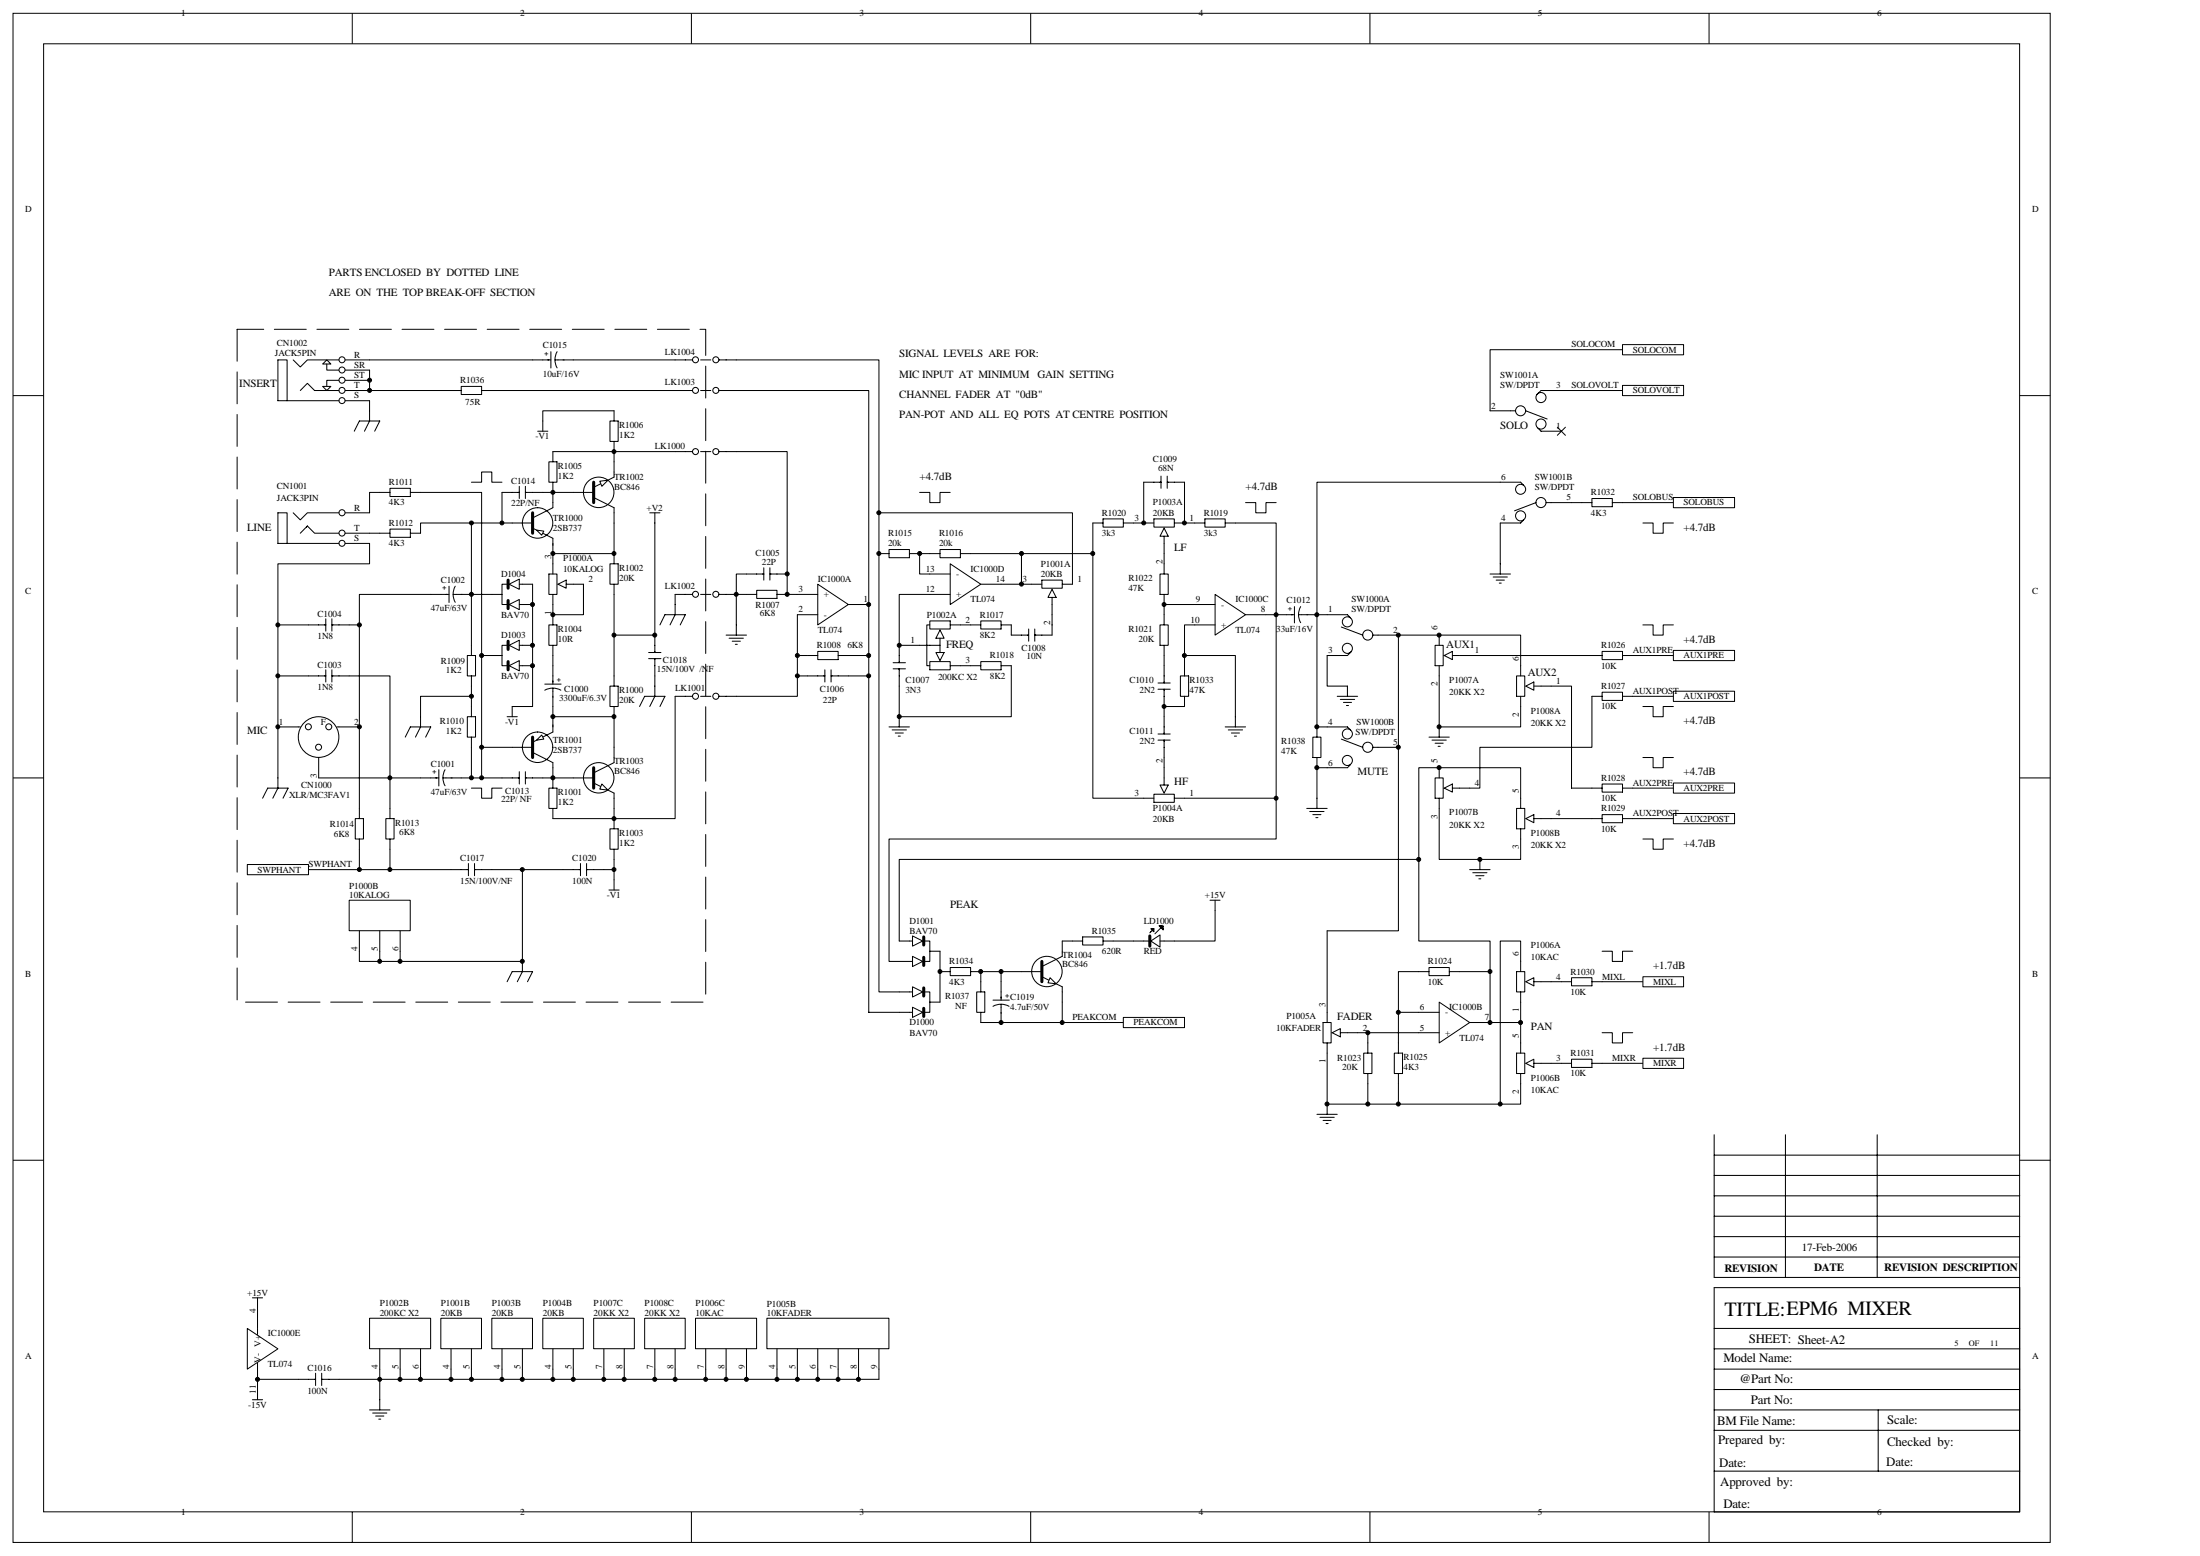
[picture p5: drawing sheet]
<svg xmlns="http://www.w3.org/2000/svg" width="420mm" height="297mm" viewBox="0 0 420 297" stroke-linecap="round" stroke-linejoin="round" font-family="sans-serif">
<g fill="none" stroke="#000" stroke-width=".19">
<path d="M2.5 2.5h389.1v291.9h-389.1zM8.3 8.4h377.4v280.2h-377.4zM67.3 2.5v5.9M132 2.5v5.9M196.8 2.5v5.9M261.6 2.5v5.9M326.4 2.5v5.9M2.5 75.5h5.8M385.7 75.5h5.9M2.5 148.5h5.8M385.7 148.5h5.9M327.4 216.6v27.3h58.3"/>
<path d="M341 216.6v27.3M358.5 216.6v27.3M2.5 221.5h5.8M327.4 240h58.3M327.4 236.1h58.3M327.4 232.2h58.3M327.4 228.3h58.3M327.4 224.4h58.3M327.4 220.5h58.3M385.7 221.5h5.9M327.4 245.8h58.3v42.8h-58.3zM327.4 253.6h58.3"/>
<path d="M327.4 257.5h58.3M327.4 261.4h58.3M327.4 265.3h58.3M327.4 269.2h58.3M327.4 273h58.3M358.7 269.2v11.6M67.3 288.6v5.9M132 288.6v5.9M196.8 288.6v5.9M261.6 288.6v5.9M326.4 288.6v5.9M327.4 280.8h58.3"/>
</g>
<g fill="#fff" stroke="#000" stroke-width=".19">
<path d="M62.4 68.7l.8 .8h-1.6z" fill-rule="evenodd"/>
<path d="M61.6 73.8h1.6l-.8 .7z" fill-rule="evenodd"/>
</g>
<g fill="none" stroke="#000" stroke-width=".19">
<path d="M54.8 76.5v-7.8h-1.7v7.8h11.6M56 68.7l1.4 1.4 1.3-1.4h6M57.4 74.5l1.3-1.3 1.4 1.3h4.6M62.4 69.5v1.2h2.3M64.7 72.6h-2.3v1.2M65.9 76.5h4.7M65.9 74.5h4.7M65.9 68.7h4.7M65.9 70.7h4.7M65.9 72.6h4.7M86.1 74.5h2M88.1 73.8h3.9v1.5h-3.9z"/>
<path d="M92 74.5h1.9M101.7 68.7h3.5M105.2 67.1v3.2M106 68.7h3.5M106.4 67.1a3.2 3.2 0 0 0 0 3.1M117.3 78.4v2M56 97.9l1.4 1.4 1.3-1.4h6M65.9 97.9h4.7M72.5 94h2M74.5 93.2h3.9v1.6h-3.9zM78.4 94h1.9M97.8 99.8h3.9"/>
<path d="M104.8 88.2h1.6v3.9h-1.6zM105.6 86.2v2M105.6 92.1v3.8M105.6 96.9l-3.9 2M116.5 80.4h1.6v3.9h-1.6zM117.3 84.3v1.9M54.8 103.7v-5.8h-1.7v5.8h11.6M58.5 100.6l.2-.2-1.3 1.4M58.7 100.4l1.4 1.4h4.6M65.9 103.7h4.7M65.9 101.8h4.7M72.5 101.8h2"/>
<path d="M74.5 101h3.9v1.6h-3.9zM78.4 101.8h1.9M101.7 100.8l3.9 2M104.8 119.3h1.6v3.9h-1.6zM105.6 103.7v2M105.6 117.3v2M116.5 107.6h1.6v3.9h-1.6zM117.3 105.7v1.9M117.3 111.5v2M142.6 113.5h1.9M144.5 112.7h3.9v1.5h-3.9zM148.4 113.5h1.9"/>
<path d="M53.1 138.8h4.3M64.4 138.8h4.2M89.2 125.1h1.6v3.9h-1.6zM89.2 136.8h1.6v3.9h-1.6zM90 123.2v1.9M90 129v2M90 134.9v1.9M105.6 123.2v1.9M116.5 131h1.6v3.9h-1.6zM117.3 129v2M117.3 134.9v1.9M60.9 144.6v3.9"/>
<path d="M67.8 156.3h1.6v3.9h-1.6zM68.6 154.3v2M73.7 156.3h1.6v3.9h-1.6zM74.5 154.3v2M90 140.7v2M104.8 150.5h1.6v3.8h-1.6zM105.6 148.5v2M105.6 154.3v2M116.5 158.2h1.6v3.9h-1.6zM117.3 156.3v1.9M68.6 160.2v1.9M74.5 160.2v1.9"/>
<path d="M117.3 162.1v2"/>
<circle cx="65.3" cy="72.6" r=".57"/>
<circle cx="65.3" cy="74.5" r=".57"/>
<circle cx="65.3" cy="68.7" r=".57"/>
<circle cx="65.3" cy="76.5" r=".57"/>
<circle cx="65.3" cy="70.6" r=".57"/>
<circle cx="65.3" cy="97.9" r=".58"/>
<circle cx="102.7" cy="99.8" r="2.9"/>
<circle cx="65.3" cy="101.8" r=".57"/>
<circle cx="65.3" cy="103.7" r=".57"/>
<circle cx="58.9" cy="138.7" r=".57"/>
<circle cx="62.8" cy="138.7" r=".57"/>
<circle cx="60.8" cy="140.7" r="3.9"/>
<circle cx="60.8" cy="142.6" r=".57"/>
</g>
<path d="M102.5 101.2l1.4 .2-.4 .8z" fill="#fff" stroke="#000" stroke-width=".19"/>
<g fill="none" stroke="#000" stroke-width=".19">
<path d="M105.6 95.9v1M105.6 102.8v1.3M105.6 136.8v2M105.6 139.7l-3.9 2M97.8 142.7h3.9M101.7 143.6l3.9 2M105.6 146.6v1.9"/>
<circle cx="102.7" cy="142.7" r="2.9"/>
</g>
<path d="M101.7 97.9v3.9" fill="none" stroke="#000" stroke-width=".58"/>
<path d="M103.5 140.3l.4 .8-1.4 .2z" fill="#fff" stroke="#000" stroke-width=".19"/>
<path d="M105.6 138.4v1.3M105.6 145.6v1" fill="none" stroke="#000" stroke-width=".19"/>
<path d="M101.7 140.7v3.9" fill="none" stroke="#000" stroke-width=".58"/>
<g fill="#fff" stroke="#000" stroke-width=".19">
<path d="M97.2 127.1l2-1v2z" fill-rule="evenodd"/>
<path d="M97.2 123.2l2-1v2z" fill-rule="evenodd"/>
</g>
<path d="M93.9 125.1h2M96.8 123.2h-.9v3.9h.9M99.2 127.1h2.5M99.2 123.2h2.5" fill="none" stroke="#000" stroke-width=".19"/>
<path d="M97 122.4v1.6M97 126.3v1.6" fill="none" stroke="#000" stroke-width=".58"/>
<g fill="#fff" stroke="#000" stroke-width=".19">
<path d="M97.2 115.4l2-1v2z" fill-rule="evenodd"/>
<path d="M97.2 111.5l2-.9v1.9z" fill-rule="evenodd"/>
</g>
<g fill="none" stroke="#000" stroke-width=".19">
<path d="M70.6 70.7v3.8h15.5M70.6 68.7h31.1M70.6 76.5v3.9l-1 1.9M67.7 82.3l.9-1.9h3.9l-.9 1.9M72.5 94h-1.9v3.9M80.3 94h11.7v31.1h1.9M90 99.8v13.7h-3.5M97.8 99.8h-17.5v2M99.2 92.8v2.4M99.2 94h-3.3v5.8M100.3 92.8v2.4M100.3 94h9.2"/>
<path d="M105.6 86.2h11.7v2M117.3 99.8v5.9M62.2 119.3h-9.1v31.2l-1 1.9M62.2 118.1v2.4M63.4 119.3h5.2v35M63.4 118.1v2.4M70.6 103.7v3.9h-17.5v11.7M70.6 101.8h1.9M85.8 113.5h-17.2v5.8M85.8 111.9v3.1M86.9 111.9a3.1 3.1 0 0 0 0 3.1M95.9 113.5h-5.9v9.7"/>
<path d="M96.8 111.5h-.9v3.9h.9M99.2 115.4h2.5M99.2 111.5h2.5v23.4M117.3 113.5v15.5M53.1 129h9.1M62.2 127.9v2.3M63.4 129h11.1v25.3M63.4 127.9v2.3M90 132.9h-9.7v5.9l-1 1.9M90 131v3.9M92 125.1v17.6h5.8M104 131.8a3.1 3.1 0 0 1 3.1 0"/>
<path d="M104 130.6h3.2M105.6 131.4v5.4h11.7v5.9M105.6 125.1v5.5M117.3 121.2h7.8v3.4M122.1 134.9l1-2h3.9l-1 2M123.9 124.6h2.3M123.9 125.7h2.3M125.1 125.7v7.2l-1 2M50.2 152.4l.9-1.9h3.9l-1 1.9M60.9 148.5h22.9M77.4 140.7l1-1.9h3.9l-1 1.9M83.8 146.9v3.2"/>
<path d="M84.6 148.5h14.6M85 146.9a3.1 3.1 0 0 0 0 3.1M90 142.7v5.8M92 142.7v5.8M99.2 147.3v2.4M100.3 148.5h9.2M100.3 147.3v2.4M117.3 154.3v2h-11.7M58.9 166h30.6M89.5 164.8v2.4M90.6 166h20.3M90.6 164.8v2.4"/>
<path d="M110.9 164.8v2.4M112 164.8v2.4M117.3 164.1v1.9h-5.3M96.8 187.4l1-1.9h3.9l-1 1.9M99.8 183.5v2l-1 1.9"/>
</g>
<path d="M97 110.7v1.6M97 114.6v1.6" fill="none" stroke="#000" stroke-width=".58"/>
<path d="M47.2 165h11.7v2h-11.7z" fill-rule="evenodd" fill="#fff" stroke="#000" stroke-width=".19"/>
<g fill="none" stroke="#000" stroke-width=".19">
<path d="M93.9 74.5h38.4M109.5 68.7h22.8M117.3 78.4h-13.6v3.9M133.8 74.5h2M133.8 68.7h2M137.3 74.5h3.3M137.3 68.7h3.3M90 92.1h2v-2h1.9v2h2M102.7 82.3h1.9M117.3 86.2h15M124.1 97.9h1.9M125.1 97.9v23.3"/>
<path d="M133.8 86.2h2M137.3 86.2h3.3M126 119.3l1-2h3.9l-1 2M132.3 113.5h-3.4v3.8l-.9 2M133.8 113.5h2M137.3 113.5h3.3M96.8 136.8h2M101.7 134.9h-3.9v1.9M132.3 132.9h-3.4v23.4h-11.6M133.8 132.9h2M137.3 132.9h3.3M90 150.5h2v1.9h1.9v-1.9h2"/>
<path d="M99.8 166v17.5M116.3 169.9h1.9M117.3 166v3.9"/>
<circle cx="132.8" cy="74.5" r=".57"/>
<circle cx="132.8" cy="68.7" r=".57"/>
<circle cx="136.7" cy="74.5" r=".57"/>
<circle cx="136.7" cy="68.7" r=".57"/>
<circle cx="132.8" cy="86.2" r=".57"/>
<circle cx="136.7" cy="86.2" r=".57"/>
<circle cx="132.8" cy="113.5" r=".57"/>
<circle cx="136.7" cy="113.5" r=".57"/>
<circle cx="132.8" cy="132.9" r=".58"/>
<circle cx="136.7" cy="132.9" r=".58"/>
</g>
<path d="M45.3 62.9v128.4h89.5v-128.4h-89.5" fill="none" stroke="#000" stroke-width=".19" stroke-dasharray="6.1 2"/>
<path d="M156.2 111.5l5.8 3.9-5.8 3.9z" fill="#fff" stroke="#000" stroke-width=".19"/>
<path d="M152.3 117.3h3.9M152.3 113.5h3.9M162 115.4h3.9" fill="none" stroke="#000" stroke-width=".19"/>
<path d="M274.9 191.3l5.8 3.9-5.8 3.9z" fill="#fff" stroke="#000" stroke-width=".19"/>
<path d="M271 193.3h3.9M271 197.1h3.9M280.7 195.2h3.9" fill="none" stroke="#000" stroke-width=".19"/>
<path d="M232.1 113.5l5.8 3.8-5.8 3.9z" fill="#fff" stroke="#000" stroke-width=".19"/>
<path d="M228.2 115.4h3.9M228.2 119.3h3.9M237.9 117.3h3.9" fill="none" stroke="#000" stroke-width=".19"/>
<path d="M181.5 107.6l5.8 3.9-5.8 3.9z" fill="#fff" stroke="#000" stroke-width=".19"/>
<path d="M177.6 109.6h3.9M177.6 113.5h3.9M187.3 111.5h3.9" fill="none" stroke="#000" stroke-width=".19"/>
<path d="M47.2 253.6l5.9 3.9-5.9 3.9z" fill="#fff" stroke="#000" stroke-width=".19"/>
<g fill="none" stroke="#000" stroke-width=".19">
<path d="M140.6 113.5v7.7M142.6 109.6h3.3M145.9 108.4v2.3M147 109.6h3.3v3.9h2M147 108.4v2.3M152.3 117.3v15.6h-11.7M165.9 115.4v13.6h-7.2M138.7 121.2h3.9M139.2 121.8h2.8M139.8 122.4h1.6M140.4 123h.4M154.2 125.1h2"/>
<path d="M154.2 129h3.3M156.2 124.4h3.9v1.5h-3.9zM157.5 127.9v2.3M158.7 127.9v2.3M160.1 125.1h5.8M49.2 251.7v3.1M49.2 260.2v3.1"/>
</g>
<g fill="#fff" stroke="#000" stroke-width=".19">
<path d="M174.3 188.4l1.9 1-1.9 .9z" fill-rule="evenodd"/>
<path d="M174.3 192.3l1.9 1-1.9 .9z" fill-rule="evenodd"/>
</g>
<path d="M171.7 189.4h2.6M171.7 193.3h2.6M176.6 189.4h1v3.9h-1M177.6 191.3h1.9" fill="none" stroke="#000" stroke-width=".19"/>
<path d="M176.4 188.6v1.5M176.4 192.5v1.5" fill="none" stroke="#000" stroke-width=".58"/>
<g fill="#fff" stroke="#000" stroke-width=".19">
<path d="M174.3 178.7l1.9 .9-1.9 1z" fill-rule="evenodd"/>
<path d="M174.3 182.6l1.9 .9-1.9 1z" fill-rule="evenodd"/>
</g>
<g fill="none" stroke="#000" stroke-width=".19">
<path d="M171.7 179.6h2.6M176.6 179.6h1v3.9h-1M204.8 179.6h2M206.8 178.9h3.9v1.5h-3.9zM210.7 179.6h1.9M216.5 179.6h1.9M222.3 179.6h2M171.7 183.5h2.6M177.6 181.6h1.9M179.5 185.5h2M181.5 184.7h3.9v1.5h-3.9zM185.4 185.5h1.9"/>
<path d="M186.5 189.4h1.6v3.9h-1.6zM187.3 187.4v2M187.3 193.3v1.9M189.6 192.1a3.1 3.1 0 0 1 3.1 0M189.6 190.9h3.2M191.2 187.4v3.5M191.2 191.7v3.5"/>
</g>
<path d="M176.4 178.9v1.5M176.4 182.8v1.5" fill="none" stroke="#000" stroke-width=".58"/>
<path d="M219.8 179.6l1.7-1.1v2.3z" fill="#fff" stroke="#000" stroke-width=".19"/>
<g fill="none" stroke="#000" stroke-width=".19">
<path d="M202.9 179.6h1.9M212.6 179.6h3.9M218.4 179.6h1M220 177.3l.2 .4M220.4 177.3v.6l-.6-.6h.6l-.8 .8M221.5 179.6h.8M221.7 177.1l.4 .4v-.2M221.7 176.7l-.2 .2M221.9 176.9v.2M222.1 177.3v-.6h-.8l.4 .4-1.1 1.2M222.1 176.9h-.4l.4 .4M179.5 181.6v9.7"/>
<path d="M191.2 185.5v1.9M195.1 185.5h-7.8v1.9M202.9 191.3v3.9h-15.6M202.9 195.2h11.6"/>
</g>
<path d="M219.6 178.7v1.9" fill="none" stroke="#000" stroke-width=".58"/>
<path d="M214.5 194.2h11.7v2h-11.7z" fill-rule="evenodd" fill="#fff" stroke="#000" stroke-width=".19"/>
<g fill="none" stroke="#000" stroke-width=".19">
<path d="M167.9 105.7h1.9M169.8 104.9h3.9v1.6h-3.9zM173.7 105.7h1.9M177.6 118.5h3.9v1.6h-3.9zM177.6 119.3h-.6v7.8h.6M177.6 105.7h1.9M179.5 104.9h3.9v1.6h-3.9zM181.5 119.3h1.9M183.4 105.7h2M175.6 123.2h3.9M177.6 126.3h3.9v1.6h-3.9zM178.7 124.6h1.6l-.8 1.5z"/>
<path d="M179.5 120.3l.8 1.5h-1.6zM179.5 121.8v2.8M181.5 127.1h1.9"/>
</g>
<path d="M70.6 251.7h11.6v5.8h-11.6z" fill="#fff"/>
<g fill="none" stroke="#000" stroke-width=".19">
<path d="M185.4 119.3h1.9M187.3 118.5h3.9v1.6h-3.9zM191.2 119.3h1.9M197 111.5h2M199 110.7h3.9v1.6h-3.9zM200.9 112.5l.8 1.5h-1.6zM200.9 114v3.3M202.9 111.5h1.9M170.6 127.7h2.3M170.6 126.5h2.3M171.7 123.2v3.3M171.7 127.7v3.3"/>
<path d="M185.4 127.1h1.9M187.3 126.3h3.9v1.6h-3.9zM191.2 127.1h1.9M193.1 121.2h3.4M196.5 120.1v2.3M197.6 121.2h3.3M197.6 120.1v2.3M70.6 251.7h11.6v5.8h-11.6zM72.5 257.5v3.9M76.4 257.5v3.9M80.3 257.5v3.9"/>
</g>
<path d="M84.2 251.7h7.8v5.8h-7.8z" fill="#fff"/>
<g fill="none" stroke="#000" stroke-width=".19">
<path d="M140.6 74.5h25.3v40.9M140.6 68.7h27.3v120.7h3.8M140.6 86.2h9.7v23.4M167.9 97.9h36.9v13.6M208.7 99.8h2M210.7 99.1h3.8v1.5h-3.8zM214.5 99.8h2M218.4 99.8h2M218.4 92.1h3.3M220.4 99.1h3.9v1.5h-3.9zM221.7 90.9v2.3M222.9 92.1h3.3"/>
<path d="M222.9 90.9v2.3M224.3 99.8h1.9M228.2 99.8h1.9M230.1 99.1h3.9v1.5h-3.9zM234 99.8h1.9M142.6 109.6h-2v3.9h2M177.6 113.5h-5.9v9.7h3.9M177.6 105.7h-2v3.9h2M183.4 119.3h2M185.4 105.7h9.7v5.8M191.2 111.5h5.8M193.1 119.3v1.9"/>
<path d="M200.9 117.3v3.9M221.5 119.3h1.6v3.9h-1.6zM221.5 109.6h1.6v3.9h-1.6zM222.3 100.8l.8 1.6h-1.6zM222.3 102.4v3.3M222.3 107.6v2M222.3 113.5v1.9M222.3 117.3v2M165.9 129v64.3h5.8M169.8 138.8h3.9M170.4 139.3h2.7M171 139.9h1.5"/>
<path d="M183.4 127.1h2M193.1 127.1v9.7h-21.4v2M221.2 131.6h2.3M221.2 130.4h2.3M222.3 123.2v1.9M222.3 127.1v3.3M222.3 131.6v3.3M222.3 136.8v3.3M225.4 129h1.6v3.9h-1.6zM226.2 127.1v1.9M226.2 132.9v2M171.5 140.5h.4"/>
<path d="M221.2 141.3h2.3M221.2 140.1h2.3M222.3 141.3v3.3M84.2 251.7h7.8v5.8h-7.8zM86.1 257.5v3.9M90 257.5v3.9"/>
</g>
<path d="M93.9 251.7h7.8v5.8h-7.8z" fill="#fff"/>
<path d="M218.4 152.4h2M220.4 151.6h3.9v1.6h-3.9zM221.5 149.9h1.6l-.8 1.5zM222.3 146.6v3.3M224.3 152.4h1.9M93.9 251.7h7.8v5.8h-7.8zM95.9 257.5v3.9M99.8 257.5v3.9" fill="none" stroke="#000" stroke-width=".19"/>
<path d="M103.7 251.7h7.7v5.8h-7.7z" fill="#fff"/>
<g fill="none" stroke="#000" stroke-width=".19">
<path d="M284.6 78.4h4.8M291.4 78.4l4.1 1.6M298.2 74.5h-3.9l-.8 .8M208.7 99.8v5.9h-13.6M218.4 92.1v7.7h-1.9M226.2 92.1v7.7h2M235.9 99.8h7.8v52.6h-17.5M286.5 92.1h3.9l.6 .5M291 99.3l-.6 .5h-3.9M293.3 95.9l-4 1.6M293.7 81.7l.6 .6h3.9M295.3 95.9h4.8"/>
<path d="M208.7 105.7v46.7h9.7M222.3 105.7v1.9M228.2 119.3h-2v7.8M228.2 115.4h-5.9v1.9M241.8 117.3h5.4M247.2 115.8v3.1M248 117.3h9.3l.6 .6M248.4 115.8a3.1 3.1 0 0 0 0 3.1M251.5 117.3v21.5h5.8l.6 .5M256.2 119.7l4.1 1.5M171.7 131v5.8M222.3 125.1v2"/>
<path d="M226.2 125.1h9.7v13.7M226.2 134.9h-3.9v1.9M234 138.8h3.9M234.6 139.3h2.7M235.2 139.9h1.5M251.5 138.8v1.9M255.4 132.9h3.9M256 133.5h2.7M256.6 134.1h1.5M257.1 134.7h.4M258.1 124.4l-.8 .7h-3.8v5.9h3.8v1.9M262.2 121.2h4.9v21.5h-4.9"/>
<path d="M274.1 123.2h1.5v3.9h-1.5zM274.9 121.2v2M274.9 127.1v1.9M275.8 125.1l1.6-.7v1.5zM277.4 125.1h3.3M222.3 144.6v2M235.7 140.5h.4M249.6 154.3h3.9M250.1 154.9h2.8M250.7 140.7h1.6v3.9h-1.6zM250.7 155.5h1.6M251.3 156.1h.4"/>
<path d="M251.5 144.6v2M256.2 141.1l4.1 1.6M257.9 146l-.6 .6h-5.8v7.7M274.1 148.5h1.5v3.9h-1.5zM274.9 146.6v1.9M274.9 152.4v1.9M275.8 150.5l1.6-.8v1.5zM277.4 150.5h3.3M103.7 251.7h7.7v5.8h-7.7zM105.6 257.5v3.9M109.5 257.5v3.9"/>
<circle cx="290.4" cy="78.4" r=".96"/>
<circle cx="294.3" cy="75.9" r=".96"/>
<circle cx="290.4" cy="98.5" r=".96"/>
<circle cx="290.4" cy="93.4" r=".96"/>
<circle cx="294.3" cy="95.9" r=".96"/>
<circle cx="294.3" cy="80.9" r=".96"/>
<circle cx="257.3" cy="118.7" r=".96"/>
<circle cx="257.3" cy="123.8" r=".96"/>
<circle cx="261.2" cy="121.2" r=".96"/>
<circle cx="257.3" cy="140.1" r=".96"/>
<circle cx="257.3" cy="145.2" r=".96"/>
<circle cx="261.2" cy="142.6" r=".96"/>
</g>
<path d="M113.4 251.7h7.7v5.8h-7.7z" fill="#fff"/>
<g fill="none" stroke="#000" stroke-width=".19">
<path d="M289.6 129h1.6v3.9h-1.6zM290.4 127.1v1.9M290.4 132.9v2M291.4 131l1.5-.8v1.6zM292.9 131h3.3M289.6 154.3h1.6v3.9h-1.6zM290.4 152.4v1.9M290.4 158.2v2M291.4 156.3l1.5-.8v1.6zM292.9 156.3h3.3M113.4 251.7h7.7v5.8h-7.7zM115.3 257.5v3.9"/>
<path d="M119.2 257.5v3.9"/>
</g>
<path d="M123.1 251.7h7.8v5.8h-7.8z" fill="#fff"/>
<g fill="none" stroke="#000" stroke-width=".19">
<path d="M302.1 95.9h1.9M304 95.2h3.9v1.5h-3.9zM307.9 95.9h2M267.1 121.2h23.3v5.9M274.9 129v9.8h15.5v-3.9M274.9 138.8v1.9M280.7 125.1h25.3M296.2 131h3.9v19.5h5.9M306 132.9h-2v9.8h-21.4v7.8h-1.9M306 124.4h3.9v1.5h-3.9zM306 132.1h3.9v1.6h-3.9zM309.9 125.1h9.7"/>
<path d="M309.9 132.9h9.7M243.7 152.4v7.8h-73.9v23.3h1.9M272.9 140.7h3.9M273.5 141.3h2.7M274.1 141.9h1.5M274.6 142.5h.4M274.9 146.6h15.5v5.8M274.9 154.3v9.8h15.5v-3.9M296.2 156.3h9.8M306 149.7h3.9v1.5h-3.9zM306 155.5h3.9v1.6h-3.9zM309.9 156.3h9.7"/>
<path d="M309.9 150.5h9.7M280.7 166h3.9M281.3 166.6h2.7M281.8 167.2h1.6M282.4 167.8h.4M282.6 164.1v1.9M298.2 187.4h1.9M300.1 186.6h3.9v1.6h-3.9zM304 187.4h2M298.2 203h1.9M300.1 202.2h3.9v1.6h-3.9zM304 203h2"/>
<path d="M123.1 251.7h7.8v5.8h-7.8zM125.1 257.5v3.9M128.9 257.5v3.9"/>
</g>
<g fill="#fff" stroke="#000" stroke-width=".19">
<path d="M309.9 65.8h11.6v1.9h-11.6z" fill-rule="evenodd"/>
<path d="M309.9 73.6h11.6v1.9h-11.6z" fill-rule="evenodd"/>
<path d="M319.6 124.2h11.7v1.9h-11.7z" fill-rule="evenodd"/>
</g>
<path d="M298.2 74.5h11.7M309.9 66.8h-25.3v11.6" fill="none" stroke="#000" stroke-width=".19"/>
<g fill="#fff" stroke="#000" stroke-width=".19">
<path d="M319.6 149.5h11.7v1.9h-11.7z" fill-rule="evenodd"/>
<path d="M319.6 155.3h11.7v1.9h-11.7z" fill-rule="evenodd"/>
<path d="M319.6 132h11.7v1.9h-11.7z" fill-rule="evenodd"/>
</g>
<path d="M286.5 92.1h-35v25.2M289.6 185.5h1.6v3.9h-1.6zM290.4 183.5v2M290.4 189.4v1.9M290.4 199.1v1.9M291.4 187.4l1.5-.8v1.6zM292.9 187.4h3.3M289.6 201h1.6v3.9h-1.6zM290.4 204.9v2M291.4 203l1.5-.8v1.6zM292.9 203h3.3" fill="none" stroke="#000" stroke-width=".19"/>
<path d="M132.9 251.7h11.6v5.8h-11.6z" fill="#fff"/>
<g fill="none" stroke="#000" stroke-width=".19">
<path d="M267.1 142.7v35h-13.6M274.9 146.6h-3.9v33h13.6v15.6h5.8M271 164.1h-99.3v15.5M267.1 193.3h3.9M271 197.1h-9.8v3.9M272.9 184.7h3.9v1.5h-3.9zM272.9 185.5h-5.8v15.5M276.8 185.5h7.8M290.4 183.5v-3.9h-3.9v31.2M290.4 191.3v7.8M296.2 187.4h2M306 187.4h7.8"/>
<path d="M260.4 201h1.6v3.9h-1.6zM261.2 204.9v5.9h29.2v-3.9M266.3 201h1.6v3.9h-1.6zM267.1 204.9v5.9M296.2 203h2M306 203h7.8M132.8 251.7h11.7v5.8h-11.7zM134.8 257.5v3.9M138.7 257.5v3.9M142.6 257.5v3.9"/>
</g>
<g fill="#fff" stroke="#000" stroke-width=".19">
<path d="M313.8 186.5h7.7v1.9h-7.7z" fill-rule="evenodd"/>
<path d="M313.8 202h7.7v2h-7.7z" fill-rule="evenodd"/>
</g>
<path d="M300.1 95.9h2M309.9 95.9h9.7" fill="none" stroke="#000" stroke-width=".19"/>
<path d="M319.6 95h11.7v1.9h-11.7z" fill-rule="evenodd" fill="#fff" stroke="#000" stroke-width=".19"/>
<g fill="none" stroke="#000" stroke-width=".19">
<path d="M175.6 94h2v1.9h1.9v-1.9h2M237.9 95.9h1.9v2h2v-2h1.9M297.4 81.6l1.6 1.5M299 81.6l-1.6 1.5M313.8 99.8h1.9v2h1.9v-2h2M104.8 109.6h1.6v3.9h-1.6zM105.6 107.6v2M105.6 113.5v1.9M106.6 111.5l1.5-.8v1.6zM108.1 111.5h3.3M313.8 119.3h1.9v1.9h1.9v-1.9h2M313.8 134.9h1.9v1.9h1.9v-1.9h2"/>
<path d="M313.8 144.6h1.9v2h1.9v-2h2M68.6 162.1v3.9M74.5 162.1v3.9M231.1 171.9h1.9M232.1 171.9v1.9M253.5 177.7v15.6M313.8 160.2h1.9v1.9h1.9v-1.9h2M259.3 197.1h1.9M306 181.6h1.9v1.9h2v-1.9h1.9M306 197.1h1.9v2h2v-2h1.9M251.5 212.7h3.9M252.1 213.3h2.7"/>
<path d="M252.7 213.9h1.5M253.2 214.5h.5M253.5 201v9.8h7.7M253.5 210.8v1.9M48.2 247.8h2M49.2 247.8v3.9M48.2 267.2h2M49.2 263.3v3.9M70.6 269.2h3.9M71.2 269.7h2.7M71.7 270.3h1.6M72.3 270.9h.4"/>
<path d="M72.5 261.4v1.9M76.4 261.4v1.9M80.3 261.4v1.9M86.1 261.4v1.9M90 261.4v1.9M95.9 261.4v1.9M99.8 261.4v1.9M105.6 261.4v1.9M109.5 261.4v1.9M115.3 261.4v1.9M119.2 261.4v1.9M125.1 261.4v1.9"/>
<path d="M128.9 261.4v1.9M134.8 261.4v1.9M138.7 261.4v1.9M142.6 261.4v1.9M167.9 263.3h-95.4v5.9"/>
</g>
<path d="M66.7 171.9h11.6v5.8h-11.6z" fill="#fff"/>
<g fill="none" stroke="#000" stroke-width=".19">
<path d="M109.5 94h3.7M113.4 95l3.9 1.9M117.3 88.2v1.9M117.3 97.9v1.9M117.3 91.1l-3.9 1.9M286.5 99.8v9.8M111.4 111.5v5.8h-5.8v-1.9M117.3 105.7h-11.7v1.9M284.6 109.6h3.9M285.2 110.2h2.7M285.7 110.7h1.6M286.3 111.3h.4"/>
<path d="M152.3 125.1h1.9M152.3 129h1.9M66.7 171.9h11.6v5.8h-11.6zM68.6 177.7v5.8h31.2M72.5 177.7v5.8M76.4 177.7v5.8M232.1 173.8v5.8h-7.8"/>
</g>
<path d="M114.5 91.9l1.6-.2-1.2 1.1z" fill="#fff" stroke="#000" stroke-width=".19"/>
<g fill="none" stroke="#000" stroke-width=".19">
<path d="M117.3 90.1v1M117.3 96.9v1M109.5 148.5h3.7M113.4 149.5l3.9 1.9M117.3 142.7v1.9M117.3 152.4v1.9M117.3 145.6l-3.9 1.9"/>
<circle cx="114.3" cy="94" r="2.91"/>
</g>
<path d="M113.4 92.1v3.8" fill="none" stroke="#000" stroke-width=".58"/>
<path d="M114.9 149.7l1.2 1.1-1.6-.2z" fill="#fff" stroke="#000" stroke-width=".19"/>
<g fill="none" stroke="#000" stroke-width=".19">
<path d="M117.3 144.6v1M117.3 151.4v1M202.9 179.6v2M195.1 185.5h3.7M199 186.5l3.9 1.9M202.9 189.4v1.9M202.9 182.6l-3.9 1.9"/>
<circle cx="114.3" cy="148.5" r="2.91"/>
</g>
<path d="M113.4 146.6v3.9" fill="none" stroke="#000" stroke-width=".58"/>
<path d="M200.5 186.6l1.2 1.2-1.6-.2z" fill="#fff" stroke="#000" stroke-width=".19"/>
<g fill="none" stroke="#000" stroke-width=".19">
<path d="M202.9 181.6v1M202.9 188.4v1M252.7 195.2h1.5v3.9h-1.5zM253.5 193.3v1.9M253.5 199.1v1.9M254.4 197.1l1.6-.7v1.5zM256 197.1h3.3"/>
<circle cx="199.9" cy="185.5" r="2.91"/>
</g>
<path d="M199 183.5v3.9" fill="none" stroke="#000" stroke-width=".58"/>
<path d="M146.5 251.7h23.3v5.8h-23.3z" fill="#fff"/>
<path d="M146.5 251.7h23.3v5.8h-23.3zM148.4 257.5v5.8M152.3 257.5v5.8M156.2 257.5v5.8M160.1 257.5v5.8M164 257.5v5.8M167.9 257.5v5.8M49.2 263.3h11.1M60.3 262.1v2.4M61.4 263.3h11.1M61.4 262.1v2.4" fill="none" stroke="#000" stroke-width=".19"/>
<g fill="#000" stroke="#000" stroke-width=".19">
<circle cx="70.6" cy="74.5" r=".38"/>
<circle cx="70.6" cy="72.6" r=".38"/>
<circle cx="90" cy="99.8" r=".38"/>
<circle cx="95.9" cy="99.8" r=".38"/>
<circle cx="105.6" cy="94" r=".38"/>
<circle cx="117.3" cy="86.2" r=".38"/>
<circle cx="167.8" cy="97.9" r=".38"/>
<circle cx="218.4" cy="99.8" r=".38"/>
<circle cx="226.2" cy="99.8" r=".38"/>
<circle cx="53.1" cy="119.3" r=".38"/>
<circle cx="68.6" cy="119.3" r=".38"/>
<circle cx="90" cy="113.5" r=".38"/>
<circle cx="101.7" cy="115.4" r=".38"/>
<circle cx="105.6" cy="105.7" r=".38"/>
<circle cx="105.6" cy="117.3" r=".38"/>
<circle cx="117.3" cy="105.7" r=".38"/>
<circle cx="140.6" cy="113.5" r=".38"/>
<circle cx="150.3" cy="109.6" r=".38"/>
<circle cx="150.3" cy="113.5" r=".38"/>
<circle cx="165.9" cy="115.4" r=".38"/>
<circle cx="167.8" cy="105.7" r=".38"/>
<circle cx="175.6" cy="105.7" r=".38"/>
<circle cx="195.1" cy="105.7" r=".38"/>
<circle cx="195.1" cy="111.5" r=".38"/>
<circle cx="208.7" cy="105.7" r=".38"/>
<circle cx="222.3" cy="115.4" r=".38"/>
<circle cx="243.7" cy="117.3" r=".38"/>
<circle cx="251.5" cy="117.3" r=".38"/>
<circle cx="53.1" cy="138.7" r=".38"/>
<circle cx="53.1" cy="129" r=".38"/>
<circle cx="68.6" cy="138.7" r=".38"/>
<circle cx="90" cy="132.9" r=".38"/>
<circle cx="92" cy="125.1" r=".38"/>
<circle cx="101.7" cy="127.1" r=".38"/>
<circle cx="101.7" cy="123.2" r=".38"/>
<circle cx="105.6" cy="136.8" r=".38"/>
<circle cx="117.3" cy="121.2" r=".38"/>
<circle cx="117.3" cy="136.8" r=".38"/>
<circle cx="125" cy="121.2" r=".38"/>
<circle cx="152.3" cy="125.1" r=".38"/>
<circle cx="152.3" cy="129" r=".38"/>
<circle cx="165.9" cy="125.1" r=".38"/>
<circle cx="165.9" cy="129" r=".38"/>
<circle cx="171.7" cy="123.2" r=".38"/>
<circle cx="171.7" cy="136.8" r=".38"/>
<circle cx="222.3" cy="134.9" r=".38"/>
<circle cx="226.2" cy="125.1" r=".38"/>
<circle cx="251.5" cy="138.7" r=".38"/>
<circle cx="267" cy="121.2" r=".38"/>
<circle cx="274.8" cy="121.2" r=".38"/>
<circle cx="274.8" cy="138.7" r=".38"/>
<circle cx="74.5" cy="148.5" r=".38"/>
<circle cx="90" cy="148.5" r=".38"/>
<circle cx="92" cy="142.6" r=".38"/>
<circle cx="92" cy="148.5" r=".38"/>
<circle cx="105.6" cy="148.5" r=".38"/>
<circle cx="117.3" cy="156.3" r=".38"/>
<circle cx="243.7" cy="152.4" r=".38"/>
<circle cx="251.5" cy="146.5" r=".38"/>
<circle cx="267" cy="142.6" r=".38"/>
<circle cx="274.8" cy="146.5" r=".38"/>
<circle cx="68.6" cy="166" r=".38"/>
<circle cx="74.5" cy="166" r=".38"/>
<circle cx="99.8" cy="166" r=".38"/>
<circle cx="117.3" cy="166" r=".38"/>
<circle cx="270.9" cy="164.1" r=".38"/>
<circle cx="282.6" cy="164.1" r=".38"/>
<circle cx="72.5" cy="183.5" r=".38"/>
<circle cx="76.4" cy="183.5" r=".38"/>
<circle cx="99.7" cy="183.5" r=".38"/>
<circle cx="179.5" cy="185.5" r=".38"/>
<circle cx="187.3" cy="185.5" r=".38"/>
<circle cx="191.2" cy="195.2" r=".38"/>
<circle cx="191.2" cy="185.5" r=".38"/>
<circle cx="202.9" cy="195.2" r=".38"/>
<circle cx="261.2" cy="197.1" r=".38"/>
<circle cx="267" cy="193.2" r=".38"/>
<circle cx="284.6" cy="195.2" r=".38"/>
<circle cx="284.6" cy="185.5" r=".38"/>
<circle cx="290.4" cy="195.2" r=".38"/>
<circle cx="253.4" cy="210.8" r=".38"/>
<circle cx="261.2" cy="210.8" r=".38"/>
<circle cx="267" cy="210.8" r=".38"/>
<circle cx="286.5" cy="210.8" r=".38"/>
<circle cx="49.2" cy="263.3" r=".38"/>
<circle cx="72.5" cy="263.3" r=".38"/>
<circle cx="76.4" cy="263.3" r=".38"/>
<circle cx="80.3" cy="263.3" r=".38"/>
<circle cx="86.1" cy="263.3" r=".38"/>
<circle cx="90" cy="263.3" r=".38"/>
<circle cx="95.9" cy="263.3" r=".38"/>
<circle cx="99.7" cy="263.3" r=".38"/>
<circle cx="105.6" cy="263.3" r=".38"/>
<circle cx="109.5" cy="263.3" r=".38"/>
<circle cx="115.3" cy="263.3" r=".38"/>
<circle cx="119.2" cy="263.3" r=".38"/>
<circle cx="125" cy="263.3" r=".38"/>
<circle cx="128.9" cy="263.3" r=".38"/>
<circle cx="134.8" cy="263.3" r=".38"/>
<circle cx="138.7" cy="263.3" r=".38"/>
<circle cx="142.5" cy="263.3" r=".38"/>
<circle cx="148.4" cy="263.3" r=".38"/>
<circle cx="152.3" cy="263.3" r=".38"/>
<circle cx="156.2" cy="263.3" r=".38"/>
<circle cx="160.1" cy="263.3" r=".38"/>
<circle cx="163.9" cy="263.3" r=".38"/>
</g>
<text font-size="3.9" x="329.3" y="251.2">TITLE:EPM6 MIXER</text>
<g font-size="2.5">
<text x="334" y="256.3">SHEET: Sheet-A2</text>
<text x="329.1" y="260">Model Name:</text>
<text x="332.2" y="264.1">@Part No:</text>
<text x="334.4" y="268">Part No:</text>
<text x="328" y="272.1">BM File Name:</text>
<text x="328.2" y="275.6">Prepared by:</text>
<text x="360.4" y="276">Checked by:</text>
<text x="360.4" y="271.9">Scale:</text>
<text x="328.3" y="280.1">Date:</text>
<text x="360.2" y="279.9">Date:</text>
<text x="328.5" y="283.8">Approved by:</text>
<text x="329.1" y="287.8">Date:</text>
</g>
<g font-size="2.1">
<text x="62.8" y="52.6">PARTS ENCLOSED BY DOTTED LINE</text>
<text x="62.8" y="56.5">ARE ON THE TOP BREAK-OFF SECTION</text>
<text x="171.7" y="68.2">SIGNAL LEVELS ARE FOR:</text>
<text x="45.7" y="73.9">INSERT</text>
<text x="171.7" y="72.1">MIC INPUT AT MINIMUM GAIN SETTING</text>
<text x="171.7" y="76">CHANNEL FADER AT &quot;0dB&quot;</text>
<text x="171.7" y="79.9">PAN-POT AND ALL EQ POTS AT CENTRE POSITION</text>
<text x="286.5" y="81.8">SOLO</text>
<text x="175.6" y="91.6">+4.7dB</text>
<text x="237.9" y="93.5">+4.7dB</text>
<text x="47.2" y="101.3">LINE</text>
<text x="321.5" y="101.3">+4.7dB</text>
<text x="224.3" y="105.2">LF</text>
<text x="180.7" y="123.7">FREQ</text>
<text x="276.2" y="123.7">AUX1</text>
<text x="321.5" y="122.7">+4.7dB</text>
<text x="291.8" y="129.1">AUX2</text>
<text x="47.2" y="140.2">MIC</text>
<text x="321.5" y="138.3">+4.7dB</text>
<text x="224.3" y="149.9">HF</text>
<text x="259.3" y="148">MUTE</text>
<text x="321.5" y="148">+4.7dB</text>
<text x="321.5" y="161.6">+4.7dB</text>
<text x="181.5" y="173.3">PEAK</text>
<text x="315.7" y="185">+1.7dB</text>
<text x="255.4" y="194.7">FADER</text>
<text x="292.4" y="196.7">PAN</text>
<text x="315.7" y="200.6">+1.7dB</text>
<text x="344.1" y="238.9">17-Feb-2006</text>
<text x="329.3" y="242.8">REVISION</text>
<text x="346.4" y="242.6">DATE</text>
<text x="359.9" y="242.6">REVISION DESCRIPTION</text>
</g>
<g font-size="1.8">
<text x="34.6" y="3.1">1</text>
<text x="99.4" y="3.1">2</text>
<text x="164.2" y="3.1">3</text>
<text x="228.9" y="3.1">4</text>
<text x="293.7" y="3.1">5</text>
<text x="358.5" y="3.1">6</text>
<text x="4.8" y="40.4">D</text>
<text x="388.1" y="40.4">D</text>
<text x="52.5" y="67.9">JACK5PIN</text>
<text x="52.9" y="66.1">CN1002</text>
<text x="67.7" y="68.3">R</text>
<text x="67.7" y="70.2">SR</text>
<text x="103.7" y="66.5">C1015</text>
<text x="103.7" y="72">10uF/16V</text>
<text x="127" y="67.7">LK1004</text>
<text x="300.1" y="66.3">SOLOCOM</text>
<text x="311.8" y="67.3">SOLOCOM</text>
<text x="67.7" y="72.2">ST</text>
<text x="67.7" y="74.1">T</text>
<text x="67.7" y="76.1">S</text>
<text x="87.9" y="73.2">R1036</text>
<text x="88.9" y="77.2">75R</text>
<text x="127" y="73.5">LK1003</text>
<text x="286.5" y="72.2">SW1001A</text>
<text x="286.5" y="74.1">SW/DPDT</text>
<text x="297.2" y="74.1">3</text>
<text x="300.1" y="74.1">SOLOVOLT</text>
<text x="311.8" y="75.1">SOLOVOLT</text>
<text x="102.3" y="83.8">-V1</text>
<text x="118.2" y="81.7">R1006</text>
<text x="118.2" y="83.7">1K2</text>
<text x="284.8" y="78">2</text>
<text x="297.2" y="81.9">1</text>
<text x="106.6" y="89.5">R1005</text>
<text x="125.1" y="85.8">LK1000</text>
<text x="220.2" y="88.1">C1009</text>
<text x="221.2" y="89.9">68N</text>
<text x="52.9" y="93.4">CN1001</text>
<text x="52.9" y="95.7">JACK3PIN</text>
<text x="74.3" y="92.6">R1011</text>
<text x="97.6" y="92.4">C1014</text>
<text x="106.6" y="91.4">1K2</text>
<text x="117.3" y="91.6">TR1002</text>
<text x="117.3" y="93.6">BC846</text>
<text x="286.7" y="91.6">6</text>
<text x="293.1" y="91.6">SW1001B</text>
<text x="293.1" y="93.6">SW/DPDT</text>
<text x="299.2" y="95.5">5</text>
<text x="303.8" y="94.6">R1032</text>
<text x="311.8" y="95.5">SOLOBUS</text>
<text x="67.7" y="97.5">R</text>
<text x="67.7" y="101.4">T</text>
<text x="74.3" y="96.5">4K3</text>
<text x="74.3" y="100.4">R1012</text>
<text x="97.6" y="96.7">22P/NF</text>
<text x="105.6" y="99.4">TR1000</text>
<text x="105.6" y="101.4">2SB737</text>
<text x="123.5" y="97.5">+V2</text>
<text x="210.4" y="98.4">R1020</text>
<text x="216.7" y="99.4">3</text>
<text x="220.2" y="96.5">P1003A</text>
<text x="220.2" y="98.4">20KB</text>
<text x="227.2" y="99.4">1</text>
<text x="229.9" y="98.4">R1019</text>
<text x="286.7" y="99.4">4</text>
<text x="303.8" y="98.4">4K3</text>
<text x="321.5" y="96.5">SOLOBUS</text>
<text x="67.7" y="103.3">S</text>
<text x="74.3" y="104.3">4K3</text>
<text x="105.3" y="106.7" transform="rotate(-90 105.3 106.7)">3</text>
<text x="107.5" y="107">P1000A</text>
<text x="144.3" y="106">C1005</text>
<text x="145.5" y="107.8">22P</text>
<text x="169.6" y="102.3">R1015</text>
<text x="169.6" y="104.3">20k</text>
<text x="179.3" y="102.3">R1016</text>
<text x="179.3" y="104.3">20k</text>
<text x="210.4" y="102.3">3k3</text>
<text x="222" y="107.6" transform="rotate(-90 222 107.6)">2</text>
<text x="229.9" y="102.3">3k3</text>
<text x="4.8" y="113.4">C</text>
<text x="84.2" y="111.3">C1002</text>
<text x="95.7" y="110.1">D1004</text>
<text x="107.5" y="109.2">10KALOG</text>
<text x="112.4" y="111.1">2</text>
<text x="118.2" y="108.9">R1002</text>
<text x="118.2" y="110.9">20K</text>
<text x="127" y="112.5">LK1002</text>
<text x="152.5" y="113.1">3</text>
<text x="156.2" y="111.1">IC1000A</text>
<text x="176.8" y="109.2">13</text>
<text x="176.8" y="113.1">12</text>
<text x="182.6" y="110.1">-</text>
<text x="185.4" y="109.2">IC1000D</text>
<text x="190.2" y="111.1">14</text>
<text x="195.3" y="111.1">3</text>
<text x="198.8" y="108.2">P1001A</text>
<text x="198.8" y="110.1">20KB</text>
<text x="205.8" y="111.1">1</text>
<text x="215.5" y="110.9">R1022</text>
<text x="215.5" y="112.8">47K</text>
<text x="388.1" y="113.4">C</text>
<text x="60.7" y="117.7">C1004</text>
<text x="82.3" y="116.7">47uF/63V</text>
<text x="95.7" y="117.9">BAV70</text>
<text x="105.3" y="117.3" transform="rotate(-90 105.3 117.3)">1</text>
<text x="144.3" y="116">R1007</text>
<text x="145.1" y="117.5">6K8</text>
<text x="152.5" y="116.9">2</text>
<text x="157.3" y="117.9">-</text>
<text x="157.3" y="114">+</text>
<text x="164.9" y="115">1</text>
<text x="177" y="117.9">P1002A</text>
<text x="182.6" y="114">+</text>
<text x="184.4" y="118.9">2</text>
<text x="185.4" y="115">TL074</text>
<text x="187.1" y="117.9">R1017</text>
<text x="200.6" y="119.3" transform="rotate(-90 200.6 119.3)">2</text>
<text x="227.4" y="118.9">10</text>
<text x="228.4" y="115">9</text>
<text x="233.2" y="116">-</text>
<text x="233.2" y="119.8">+</text>
<text x="235.9" y="115">IC1000C</text>
<text x="240.8" y="116.9">8</text>
<text x="245.7" y="115.2">C1012</text>
<text x="253.6" y="116.9">1</text>
<text x="258.1" y="115">SW1000A</text>
<text x="258.1" y="116.9">SW/DPDT</text>
<text x="60.7" y="122">1N8</text>
<text x="95.7" y="121.8">D1003</text>
<text x="106.6" y="120.6">R1004</text>
<text x="106.6" y="122.6">10R</text>
<text x="156" y="123.7">R1008 6K8</text>
<text x="156.2" y="120.8">TL074</text>
<text x="173.9" y="122.8">1</text>
<text x="187.1" y="121.8">8K2</text>
<text x="189" y="125.7">R1018</text>
<text x="195.1" y="124.3">C1008</text>
<text x="196.1" y="125.9">10N</text>
<text x="215.5" y="120.6">R1021</text>
<text x="217.5" y="122.6">20K</text>
<text x="235.9" y="120.8">TL074</text>
<text x="243.7" y="120.6">33uF/16V</text>
<text x="253.6" y="124.7">3</text>
<text x="266.1" y="120.8">2</text>
<text x="274.5" y="120.3" transform="rotate(-90 274.5 120.3)">6</text>
<text x="281.7" y="124.7">1</text>
<text x="305.8" y="123.7">R1026</text>
<text x="311.8" y="124.7">AUX1PRE</text>
<text x="321.5" y="125.7">AUX1PRE</text>
<text x="60.7" y="127.4">C1003</text>
<text x="60.7" y="131.7">1N8</text>
<text x="84.2" y="126.9">R1009</text>
<text x="85.2" y="128.4">1K2</text>
<text x="95.7" y="129.6">BAV70</text>
<text x="125.4" y="128.2">15N/100V /NF</text>
<text x="126.6" y="126.5">C1018</text>
<text x="128.9" y="131.9">LK1001</text>
<text x="172.9" y="130.4">C1007</text>
<text x="179.1" y="129.8">200KC X2</text>
<text x="184.4" y="126.7">3</text>
<text x="189" y="129.6">8K2</text>
<text x="215.7" y="130.4">C1010</text>
<text x="227.2" y="130.4">R1033</text>
<text x="274.5" y="131" transform="rotate(-90 274.5 131)">2</text>
<text x="276.8" y="130.4">P1007A</text>
<text x="290.1" y="126.1" transform="rotate(-90 290.1 126.1)">6</text>
<text x="297.2" y="130.6">1</text>
<text x="305.8" y="127.6">10K</text>
<text x="305.8" y="131.5">R1027</text>
<text x="106.8" y="133.9">3300uF/6.3V</text>
<text x="107.7" y="132.1">C1000</text>
<text x="118.2" y="132.3">R1000</text>
<text x="118.2" y="134.3">20K</text>
<text x="156.6" y="132.1">C1006</text>
<text x="157.2" y="134.3">22P</text>
<text x="172.9" y="132.3">3N3</text>
<text x="217.6" y="132.3">2N2</text>
<text x="227.2" y="132.3">47K</text>
<text x="276.8" y="132.7">20KK X2</text>
<text x="290.1" y="136.8" transform="rotate(-90 290.1 136.8)">2</text>
<text x="292.4" y="136.2">P1008A</text>
<text x="305.8" y="135.4">10K</text>
<text x="311.8" y="132.5">AUX1POST</text>
<text x="321.5" y="133.5">AUX1POST</text>
<text x="53.3" y="138.3">1</text>
<text x="61.2" y="138.3">F</text>
<text x="67.7" y="138.3">2</text>
<text x="84" y="138.2">R1010</text>
<text x="85.2" y="140.1">1K2</text>
<text x="96.5" y="138.3">-V1</text>
<text x="105.6" y="141.8">TR1001</text>
<text x="105.6" y="143.8">2SB737</text>
<text x="215.7" y="140.1">C1011</text>
<text x="217.6" y="142">2N2</text>
<text x="244.7" y="142">R1038</text>
<text x="244.7" y="144">47K</text>
<text x="253.6" y="138.3">4</text>
<text x="258.9" y="140.3">SW/DPDT</text>
<text x="259.1" y="138.3">SW1000B</text>
<text x="266.1" y="142.2">5</text>
<text x="292.4" y="138.5">20KK X2</text>
<text x="60.5" y="148.5" transform="rotate(-90 60.5 148.5)">3</text>
<text x="82.3" y="146.3">C1001</text>
<text x="117.3" y="145.9">TR1003</text>
<text x="117.3" y="147.7">BC846</text>
<text x="222" y="145.6" transform="rotate(-90 222 145.6)">2</text>
<text x="253.6" y="146.1">6</text>
<text x="274.5" y="145.6" transform="rotate(-90 274.5 145.6)">5</text>
<text x="305.8" y="149.1">R1028</text>
<text x="55.2" y="152.4">XLR/MC3FAV1</text>
<text x="57.5" y="150.4">CN1000</text>
<text x="82.3" y="151.8">47uF/63V</text>
<text x="95.7" y="153.1">22P/ NF</text>
<text x="96.5" y="151.6">C1013</text>
<text x="106.6" y="151.8">R1001</text>
<text x="106.6" y="153.7">1K2</text>
<text x="216.7" y="152">3</text>
<text x="220.2" y="154.9">P1004A</text>
<text x="227.2" y="152">1</text>
<text x="276.8" y="155.7">P1007B</text>
<text x="281.7" y="150">4</text>
<text x="290.1" y="151.4" transform="rotate(-90 290.1 151.4)">5</text>
<text x="297.2" y="155.9">4</text>
<text x="305.8" y="152.9">10K</text>
<text x="305.8" y="154.9">R1029</text>
<text x="311.8" y="155.9">AUX2POST</text>
<text x="311.8" y="150">AUX2PRE</text>
<text x="321.5" y="151">AUX2PRE</text>
<text x="63" y="157.8">R1014</text>
<text x="63.8" y="159.7">6K8</text>
<text x="75.4" y="157.6">R1013</text>
<text x="76.2" y="159.4">6K8</text>
<text x="118.2" y="159.6">R1003</text>
<text x="118.2" y="161.5">1K2</text>
<text x="220.2" y="156.8">20KB</text>
<text x="274.5" y="156.3" transform="rotate(-90 274.5 156.3)">3</text>
<text x="276.8" y="158">20KK X2</text>
<text x="292.4" y="159.6">P1008B</text>
<text x="292.4" y="161.9">20KK X2</text>
<text x="305.8" y="158.8">10K</text>
<text x="321.5" y="156.8">AUX2POST</text>
<text x="49.2" y="166.6">SWPHANT</text>
<text x="58.9" y="165.6">SWPHANT</text>
<text x="87.9" y="164.4">C1017</text>
<text x="109.3" y="164.4">C1020</text>
<text x="290.1" y="162.1" transform="rotate(-90 290.1 162.1)">3</text>
<text x="66.7" y="169.7">P1000B</text>
<text x="66.7" y="171.4">10KALOG</text>
<text x="87.9" y="168.7">15N/100V/NF</text>
<text x="109.3" y="168.7">100N</text>
<text x="115.9" y="171.4">-V1</text>
<text x="230.1" y="171.4">+15V</text>
<text x="173.7" y="176.3">D1001</text>
<text x="173.7" y="178.2">BAV70</text>
<text x="208.5" y="178.2">R1035</text>
<text x="218.4" y="176.3">LD1000</text>
<text x="68.3" y="181.6" transform="rotate(-90 68.3 181.6)">4</text>
<text x="72.2" y="181.6" transform="rotate(-90 72.2 181.6)">5</text>
<text x="76.1" y="181.6" transform="rotate(-90 76.1 181.6)">6</text>
<text x="181.3" y="184.1">R1034</text>
<text x="202.9" y="182.9">TR1004</text>
<text x="202.9" y="184.7">BC846</text>
<text x="210.4" y="182.1">620R</text>
<text x="218.4" y="182.1">RED</text>
<text x="272.7" y="184.1">R1024</text>
<text x="290.1" y="182.6" transform="rotate(-90 290.1 182.6)">6</text>
<text x="292.4" y="181">P1006A</text>
<text x="292.4" y="183.3">10KAC</text>
<text x="4.8" y="186.4">B</text>
<text x="180.5" y="190.7">R1037</text>
<text x="181.3" y="188">4K3</text>
<text x="192.9" y="190.9">C1019</text>
<text x="272.7" y="188">10K</text>
<text x="297.2" y="187">4</text>
<text x="299.9" y="186">R1030</text>
<text x="299.9" y="189.9">10K</text>
<text x="306" y="187">MIXL</text>
<text x="315.7" y="188">MIXL</text>
<text x="388.1" y="186.4">B</text>
<text x="173.7" y="195.7">D1000</text>
<text x="173.7" y="197.7">BAV70</text>
<text x="182.4" y="192.6">NF</text>
<text x="192.9" y="192.8">4.7uF/50V</text>
<text x="204.8" y="194.8">PEAKCOM</text>
<text x="216.5" y="195.7">PEAKCOM</text>
<text x="243.7" y="196.7">10KFADER</text>
<text x="245.7" y="194.6">P1005A</text>
<text x="253.1" y="192.3" transform="rotate(-90 253.1 192.3)">3</text>
<text x="260.3" y="196.7">2</text>
<text x="271.2" y="192.8">6</text>
<text x="271.2" y="196.7">5</text>
<text x="276" y="193.8">-</text>
<text x="276" y="197.7">+</text>
<text x="276.8" y="192.8">IC1000B</text>
<text x="283.6" y="194.8">7</text>
<text x="290.1" y="193.3" transform="rotate(-90 290.1 193.3)">1</text>
<text x="253.1" y="203" transform="rotate(-90 253.1 203)">1</text>
<text x="255.4" y="202.6">R1023</text>
<text x="268" y="202.4">R1025</text>
<text x="278.7" y="198.7">TL074</text>
<text x="290.1" y="198.1" transform="rotate(-90 290.1 198.1)">5</text>
<text x="297.2" y="202.6">3</text>
<text x="299.9" y="201.6">R1031</text>
<text x="307.9" y="202.6">MIXR</text>
<text x="315.7" y="203.5">MIXR</text>
<text x="256.4" y="204.3">20K</text>
<text x="268" y="204.3">4K3</text>
<text x="290.1" y="208.8" transform="rotate(-90 290.1 208.8)">2</text>
<text x="292.4" y="206.3">P1006B</text>
<text x="292.4" y="208.6">10KAC</text>
<text x="299.9" y="205.5">10K</text>
<text x="47.2" y="247.3">+15V</text>
<text x="48.8" y="250.7" transform="rotate(-90 48.8 250.7)">4</text>
<text x="72.5" y="249.3">P1002B</text>
<text x="72.5" y="251.2">200KC X2</text>
<text x="84.2" y="249.3">P1001B</text>
<text x="84.2" y="251.2">20KB</text>
<text x="93.9" y="249.3">P1003B</text>
<text x="93.9" y="251.2">20KB</text>
<text x="103.7" y="249.3">P1004B</text>
<text x="103.7" y="251.2">20KB</text>
<text x="113.4" y="249.3">P1007C</text>
<text x="113.4" y="251.2">20KK X2</text>
<text x="123.1" y="249.3">P1008C</text>
<text x="123.1" y="251.2">20KK X2</text>
<text x="132.8" y="249.3">P1006C</text>
<text x="132.8" y="251.2">10KAC</text>
<text x="146.5" y="249.5">P1005B</text>
<text x="146.5" y="251.2">10KFADER</text>
<text x="49.8" y="257.1" transform="rotate(-90 49.8 257.1)">V+</text>
<text x="51.1" y="255.1">IC1000E</text>
<text x="4.8" y="259.4">A</text>
<text x="49.8" y="260.2" transform="rotate(-90 49.8 260.2)">V-</text>
<text x="51.1" y="260.9">TL074</text>
<text x="58.7" y="261.7">C1016</text>
<text x="72.2" y="261.4" transform="rotate(-90 72.2 261.4)">4</text>
<text x="76.1" y="261.4" transform="rotate(-90 76.1 261.4)">5</text>
<text x="80" y="261.4" transform="rotate(-90 80 261.4)">6</text>
<text x="85.8" y="261.4" transform="rotate(-90 85.8 261.4)">4</text>
<text x="89.7" y="261.4" transform="rotate(-90 89.7 261.4)">5</text>
<text x="95.5" y="261.4" transform="rotate(-90 95.5 261.4)">4</text>
<text x="99.4" y="261.4" transform="rotate(-90 99.4 261.4)">5</text>
<text x="105.3" y="261.4" transform="rotate(-90 105.3 261.4)">4</text>
<text x="109.1" y="261.4" transform="rotate(-90 109.1 261.4)">5</text>
<text x="115" y="261.4" transform="rotate(-90 115 261.4)">7</text>
<text x="118.9" y="261.4" transform="rotate(-90 118.9 261.4)">8</text>
<text x="124.7" y="261.4" transform="rotate(-90 124.7 261.4)">7</text>
<text x="128.6" y="261.4" transform="rotate(-90 128.6 261.4)">8</text>
<text x="134.4" y="261.4" transform="rotate(-90 134.4 261.4)">7</text>
<text x="138.3" y="261.4" transform="rotate(-90 138.3 261.4)">8</text>
<text x="142.2" y="261.4" transform="rotate(-90 142.2 261.4)">9</text>
<text x="148.1" y="261.4" transform="rotate(-90 148.1 261.4)">4</text>
<text x="151.9" y="261.4" transform="rotate(-90 151.9 261.4)">5</text>
<text x="155.8" y="261.4" transform="rotate(-90 155.8 261.4)">6</text>
<text x="159.7" y="261.4" transform="rotate(-90 159.7 261.4)">7</text>
<text x="163.6" y="261.4" transform="rotate(-90 163.6 261.4)">8</text>
<text x="167.5" y="261.4" transform="rotate(-90 167.5 261.4)">9</text>
<text x="388.1" y="259.4">A</text>
<text x="47.4" y="268.7">-15V</text>
<text x="48.8" y="266" transform="rotate(-90 48.8 266)">11</text>
<text x="58.7" y="266">100N</text>
<text x="34.6" y="289.2">1</text>
<text x="99.4" y="289.2">2</text>
<text x="164.2" y="289.2">3</text>
<text x="228.9" y="289.2">4</text>
<text x="293.7" y="289.2">5</text>
<text x="358.5" y="289.2">6</text>
</g>
<g font-size="1.6">
<text x="373.3" y="256.9">5</text>
<text x="376" y="256.9">OF</text>
<text x="380.1" y="256.9">11</text>
</g>
<g font-size="1.4">
<text x="104.7" y="67.9" transform="rotate(-90 104.7 67.9)">+</text>
<text x="85.3" y="112.7" transform="rotate(-90 85.3 112.7)">+</text>
<text x="246.8" y="116.6" transform="rotate(-90 246.8 116.6)">+</text>
<text x="106.4" y="130.1">+</text>
<text x="83.3" y="147.7" transform="rotate(-90 83.3 147.7)">+</text>
<text x="192" y="190.4">+</text>
</g>
</svg>
